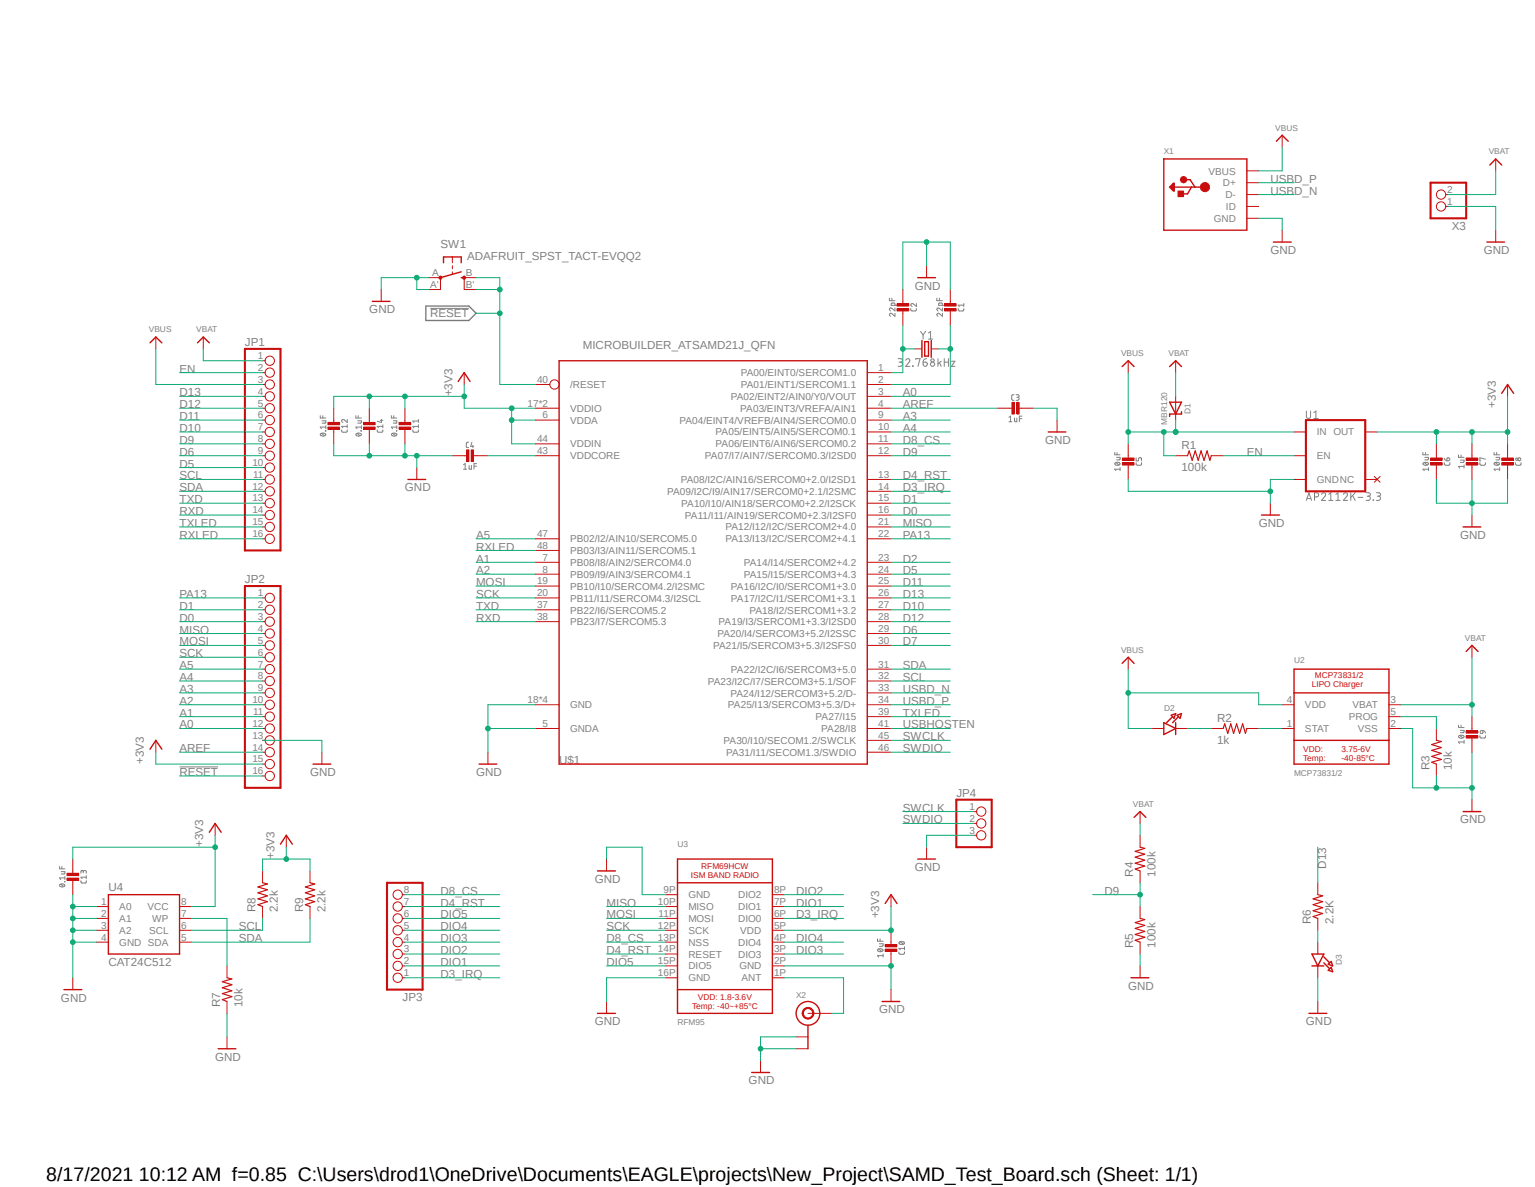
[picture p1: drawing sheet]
<svg xmlns="http://www.w3.org/2000/svg" width="279mm" height="216mm" viewBox="0 0 279 216" stroke-linecap="round" stroke-linejoin="round" font-family="sans-serif">
<path d="M10.4 22.2l267.1 175.6M277.5 22.2l-267.1 175.6" fill="none" stroke="#fff" stroke-width=".18"/>
<g fill="none" stroke="#808080" stroke-width=".18">
<path d="M78.3 56.1h7M161.9 54.2v.5h1M162.3 54.2v.5M162.9 57v.5l-.6-.4a.28 .28 0 0 0-.4 0 .28 .28 0 0 0 .2 .4M162.9 56v.6l-.6-.5a.28 .28 0 0 0-.4 .1 .28 .28 0 0 0 .2 .4M162.9 55.5l-.1-.3h-.5l-.1 .3h1M165.8 56.1l.1 .4 .1 .1h.7l.1-.5M166.8 55.2v.6l-.6-.5a.27 .27 0 0 0-.4 .1 .27 .27 0 0 0 .2 .4M170.5 54.2v.5h1M171 54.2v.5M171.5 57v.5l-.5-.4a.28 .28 0 0 0-.5 0 .28 .28 0 0 0 .2 .4M171.5 56v.6l-.5-.5a.28 .28 0 0 0-.5 .1 .28 .28 0 0 0 .2 .4"/>
<path d="M171.5 55.5l-.1-.3h-.5v.3h.9M174.4 56.1v.2l.2 .3h.7l.1-.5M175.4 55.2v.6M175.4 55.5h-1l.2 .3M58.3 75.6v.4h1M58.3 78.9l.7-.1 .3 .2a.58 .58 0 0 1-1 0zM58.5 78.8l.6 .4M58.6 76.5h.7l-.1 .5h-.6M58.8 75.6v.4M59.2 78.3l.1 .1zM59.3 77.7h-1l.2 .3M59.3 77.4v.6"/>
<path d="M62.2 78.2v.2l.2 .2h.7l.1-.4M63.2 76.3v.5l-.5-.4a.28 .28 0 0 0-.5 0 .28 .28 0 0 0 .2 .4M63.2 77.6h-1l.2 .2M63.2 77.3v.5M64.8 75.6v.4h1M64.8 78.9l.6-.1 .4 .2a.58 .58 0 0 1-1 0zM65 78.8l.5 .4M65.1 76.5h.7l-.1 .5h-.6M65.2 75.6v.4M65.7 78.3l.1 .1zM65.8 77.7h-1l.2 .3M65.8 77.4v.6"/>
<path d="M68.7 78.2v.2l.2 .2h.7l.1-.4M69.2 76.5h.5M69.4 76.3v.5l-.7-.2M69.7 77.6h-1l.2 .2M69.7 77.3v.5M71.2 75.6v.4h1M71.3 78.9l.6-.1 .3 .1v.1a.49 .49 0 0 1-.5 .3 .49 .49 0 0 1-.4-.4zM71.5 78.8l.5 .4M71.6 76.5h.6v.5h-.6M71.7 75.6v.4M72.2 78.3v.1zM72.2 77.4v.6"/>
<path d="M72.2 77.7h-1l.3 .3M75.1 78.2v.2l.3 .2h.6l.2-.4M76.2 76.3v.5M76.2 77.3v.5M76.2 77.6h-1.1l.3 .2M76.2 76.6h-1.1l.3 .2M163.5 65.2h.5l.3 .2-.1 .4-.5 .1M163.9 65.9l.3 .1a.4 .4 0 0 1-.3 .6h-.4M164.8 65.5l.1-.1a.37 .37 0 0 1 .4-.2 .37 .37 0 0 1 .3 .4l-.8 1h.8M166.1 66.5l.1 .1zM166.7 65.4v-.2h.8l-.4 1.4M167.6 60.3l.4 .6"/>
<path d="M168 65.9h.5a.38 .38 0 0 1 .3 .5 .38 .38 0 0 1-.6 .2l-.1-.2zM168 60.9v.8M168.5 60.3l-.5 .6M168.7 65.2a.59 .59 0 0 0-.7 .7M169 60.6l.4-.3v1.4M169 61.7h.8M170.7 65.2v1.4M171 66l.3 .6M171.3 65.7l-.6 .5M171.9 65.9h.7M171.9 65.2v1.4M172.6 65.2v1.4"/>
<path d="M173.2 65.7h.6l-.6 .9h.6M183.6 75.9l.3-.2v1M183.6 76.7h.6M184.6 71.8l-.4 .1-.1 .1 .1 .7 .4 .1M184.7 76v.6l.1 .1h.3v-.7M185 71.8h.3l.2 .2-.1 .2-.3 .1M185.3 72.3l.2 .1v.2l-.2 .2h-.3M185.5 76.2h.5M186 75.7h-.5v1M237.8 74.8v.9a.38 .38 0 0 0 .4 .4 .38 .38 0 0 0 .3-.4v-.9M239.1 75.1l.4-.3v1.3M239.1 76.1h.8"/>
<path d="M84.4 84.5l.3-.2v1M84.4 85.3h.5M85.3 80.4h-.2l-.2 .2v.7l.4 .1M85.4 84.7v.6h.1h.3v-.6M85.9 80.4l-.2 .8h.5M86.1 81v.4M86.3 84.8h.4M86.7 84.3h-.4v1M202.9 82.3v.4h1M202.9 84.2a.51 .51 0 0 1 .6-.1 .51 .51 0 0 1 .3 .4 .48 .48 0 0 1-.5 .2 .48 .48 0 0 1-.4-.5zM203.1 84.1l.6 .5M203.2 83.2h.7v.4l-.7 .1"/>
<path d="M203.3 82.3v.4M203.9 85.3h-1l.2 .3M203.9 85v.6M206.8 84.2v.3l.2 .1h.7l.1-.4M206.8 83.3v.5h.4l.1-.5 .5 .1v.4M237.8 91l.5-1.4 .4 1.4M237.9 90.7h.7M239.3 90.4l.7-.2v-.4l-.2-.1-.5-.1v1.4M240.5 89.9a.38 .38 0 0 1 .6-.3 .38 .38 0 0 1 .1 .7l-.7 .7h.8M241.9 91h.7M241.9 89.9l.3-.3v1.4M243.2 91h.7"/>
<path d="M243.2 89.9l.3-.3v1.4M244.5 89.9a.38 .38 0 0 1 .5-.3 .38 .38 0 0 1 .2 .5l-.7 .9h.8M245.9 89.6v1.4M246.2 90.2l.5 .8M246.7 89.6l-.8 .9M247.2 90.5h.9M248.7 89.6h.4l.3 .2-.1 .4-.5 .1M249 90.3h.3a.4 .4 0 0 1 .1 .4 .4 .4 0 0 1-.4 .3h-.3M249.9 90.9l.1 .1zM250.5 89.6h.5l.3 .2-.1 .4-.5 .1M250.9 90.3l.3 .1v.4l-.1 .2h-.6M259 82.3v.4h1"/>
<path d="M259 84.2l.5-.1 .5 .1a.48 .48 0 0 1-.5 .4 .48 .48 0 0 1-.5-.4zM259.2 84.1l.6 .5M259.3 83.2h.7l-.1 .4-.6 .1M259.5 82.3v.4M260 85.3h-1l.2 .3M260 85v.6M262.9 84.2v.2l.2 .2h.7l.1-.4M262.9 83.4l.5 .4M263.4 83.3l.5 .1-.1 .3-.4 .1zM265.5 82.8v.4h1M265.8 83.7h.7l-.1 .4h-.6M265.9 82.8v.4"/>
<path d="M266.5 84.8h-1l.2 .3M266.5 84.6v.5M269.4 84.2v.2l.2 .2h.7l.1-.4M270.4 83.5l-1-.2v.5h.1M271.9 82.3v.4h1.1M272.1 84.2l.4-.1 .4 .1a.48 .48 0 0 1-.4 .4 .48 .48 0 0 1-.5-.4zM272.2 84.1l.5 .5M272.3 83.2h.7l-.1 .4-.6 .1M272.4 82.3v.4M273 85.3h-1.1l.3 .3M273 85v.6M275.8 84.2v.2l.3 .2h.6l.2-.4"/>
<path d="M275.9 83.4h.3l.1 .2-.4 .1zM32.7 139.5h7M265.5 131.9v.4h1M265.5 133.9l.6-.2 .4 .3a.58 .58 0 0 1-1 0zM265.7 133.8l.6 .4M265.8 132.8h.7l-.1 .5h-.6M265.9 131.9v.4M266.5 134.7v.5M266.5 135h-1l.2 .2M269.4 133.8l.1 .4h.1h.7l.1-.4M269.5 132.9h.4v.4l-.4 .1zM269.9 132.9l.3 .1 .2 .3"/>
<path d="M10.8 157.6v.4h1M11.1 158.5h.7l-.1 .5h-.6M11.3 157.6v.4M11.8 159.4v.6M11.8 159.7h-1l.2 .3M15.2 158.6v-.2l.3-.1 .2 .1v.4M15.2 158.7l-.1-.3-.2-.1-.2 .5M15.7 159.3v.5M15.7 159.6h-1l.2 .2M10.8 160.9a.52 .52 0 0 1 .6-.2 .52 .52 0 0 1 .4 .5l-.5 .1-.3-.1zM11 160.8l.6 .4M11.8 160.4h.1"/>
<path d="M14.7 160.2l.1 .4h.1h.7l.1-.4M159.7 170.8v.4h1M159.9 172.6h.3l.5 .1a.48 .48 0 0 1-.5 .4 .48 .48 0 0 1-.4-.4zM159.9 172.6l.6 .5M160.1 171.7h.6v.4h-.6M160.2 170.8v.4M160.7 173.8h-1l.2 .3M160.7 173.5v.6M163.6 173.1l.1 .4 .2 .1h.6l.1-.5M163.7 171.4l.4-.2 .4 .1 .1 .2a.63 .63 0 0 1-1 0zM163.9 171.3l.5 .4M164.6 172.2v.6"/>
<path d="M164.6 172.5h-1l.3 .3"/>
<circle cx="169.7" cy="66.3" r=".39"/>
<circle cx="169.7" cy="65.6" r=".31"/>
<circle cx="276.6" cy="83.5" r=".26"/>
</g>
<path d="M77.5 55.7h7.8l1.4 1.3-1.4 1.3h-7.8z" fill="none" stroke="#808080" stroke-width=".25"/>
<path d="M167 50.5h3.3M101.8 65.6h56.1v73.4h-56.1zM167.8 61.9v3.1M168.3 62.1h.7v2.7h-.7zM169.5 61.9v3.1M87.2 139h3.2" fill="none" stroke="#c90d0c" stroke-width=".25"/>
<g fill="none" stroke="#c90d0c" stroke-width=".18">
<path d="M163.3 55.2h2.1v.5h-2.1zM163.3 56.1h2.1v.5h-2.1zM164.3 52.7v2.8M164.3 56.3v2.8M168.7 48.3v2.2M171.9 55.2h2.1v.5h-2.1zM171.9 56.1h2.1v.5h-2.1zM173 52.7v2.8M173 56.3v2.8M97.5 69.9h2.6M97.5 74.3h4.3M97.5 76.4h4.3"/>
<path d="M157.9 69.9h4.3M157.9 67.8h4.3M157.9 72.1h4.3M157.9 74.3h4.3M157.9 76.4h4.3M157.9 78.6h4.3M166.5 63.5h1.3M169.5 63.5h1.3M181.6 74.3h2.8M184.2 73.2h.4v2.1h-.4zM185.1 73.2h.4v2.1h-.4zM185.3 74.3h2.8"/>
<path d="M82.3 82.9h2.8M84.9 81.8h.4v2.1h-.4zM85.8 81.8h.4v2.1h-.4zM86 82.9h2.8M97.5 80.7h4.3M97.5 82.9h4.3M97.5 98h4.3M157.9 80.7h4.3M157.9 82.9h4.3M157.9 87.2h4.3M157.9 89.4h4.3M157.9 91.5h4.3"/>
<path d="M157.9 93.7h4.3M157.9 95.8h4.3M157.9 98h4.3M97.5 102.3h4.3M97.5 104.4h4.3M97.5 106.6h4.3M97.5 108.8h4.3M97.5 110.9h4.3M97.5 113.1h4.3M97.5 100.1h4.3M157.9 102.3h4.3M157.9 104.4h4.3"/>
<path d="M157.9 106.6h4.3M157.9 108.8h4.3M157.9 110.9h4.3M157.9 113.1h4.3M157.9 115.2h4.3M157.9 117.4h4.3M88.8 136.8v2.2M97.5 128.2h4.3M97.5 132.5h4.3M157.9 128.2h4.3M157.9 132.5h4.3M157.9 121.7h4.3"/>
<path d="M157.9 123.9h4.3M157.9 126h4.3M157.9 130.3h4.3M157.9 134.7h4.3M157.9 136.8h4.3"/>
<circle cx="100.9" cy="69.9" r=".85"/>
</g>
<path d="M163.3 55.5h2.1M163.3 56.3h2.1M171.9 55.5h2.1M171.9 56.3h2.1M184.4 73.2v2.1M185.3 73.2v2.1M85.1 81.8v2.1M86 81.8v2.1" fill="none" stroke="#c90d0c" stroke-width=".42"/>
<circle cx="80.2" cy="50.5" r=".3" fill="#c90d0c"/>
<circle cx="80.2" cy="50.5" r=".3" fill="none" stroke="#c90d0c" stroke-width=".18"/>
<circle cx="84.5" cy="50.5" r=".29" fill="#c90d0c"/>
<g fill="none" stroke="#c90d0c" stroke-width=".18">
<path d="M69.4 52.7v2.1M78 50.5h2.2v2.2h-2.2M82.3 46.7v1.1M82.3 48.3v.6M82.3 49.4v.6M86.7 50.5h-2.2v2.2h2.2M84.5 67.8v2.1M192.4 76.4v2.2M75.9 85v2.2"/>
<circle cx="84.5" cy="50.5" r=".29"/>
</g>
<path d="M67.8 54.8h3.2M80.7 47.8v-1.1h3.2v1.1M83.9 50.5h.6M83.9 49.4l-3.7 1.1M83.4 69.4l1.1-1.6 1.1 1.6M190.8 78.6h3.2M74.3 87.2h3.2" fill="none" stroke="#c90d0c" stroke-width=".25"/>
<circle cx="219.3" cy="34" r=".85" fill="#c90d0c"/>
<circle cx="219.3" cy="34" r=".85" fill="none" stroke="#c90d0c" stroke-width=".18"/>
<circle cx="215.4" cy="32.7" r=".6" fill="#c90d0c"/>
<circle cx="215.4" cy="32.7" r=".6" fill="none" stroke="#c90d0c" stroke-width=".18"/>
<path d="M214.4 34.8h1v1h-1z" fill-rule="evenodd" fill="#c90d0c"/>
<g fill="none" stroke="#c90d0c" stroke-width=".18">
<path d="M214.4 34.8h1v1h-1zM226.9 33.2h2.2M226.9 35.4h2.2M226.9 39.7h2.2M226.9 37.5h2.2M226.9 31.1h2.2M233.4 24.6v2.2M233.4 41.9v2.1M28.4 61.3v2.2M37 61.3v2.2M47.8 78.6h.5M47.8 65.6h.5"/>
<path d="M47.8 67.8h.5M47.8 69.9h.5M47.8 72.1h.5M47.8 74.3h.5M47.8 76.4h.5M205.4 65.6v2.2M214 65.6v2.2M214 72.1v4.3M235.5 78.6h2.2M248.5 78.6h2.2M274.4 69.9v2.2M47.8 87.2h.5"/>
<path d="M47.8 82.9h.5M47.8 80.7h.5M47.8 85h.5M47.8 89.4h.5M47.8 91.5h.5M47.8 93.7h.5M47.8 95.8h.5M47.8 98h.5M204.3 83.3h2.1v.4h-2.1zM204.3 84.2h2.1v.4h-2.1zM205.4 80.7v2.8M205.4 84.4v2.8"/>
<path d="M214 82.9h2.2M220.5 82.9h2.1M231.2 91.5v2.2M235.5 87.2h2.2M235.5 82.9h2.2M248.5 87.2h2.2M250.1 86.7l1.1 1M251.2 86.7l-1.1 1M260.4 83.3h2.1v.4h-2.1zM260.4 84.2h2.1v.4h-2.1zM261.5 80.7v2.8M261.5 84.4v2.8"/>
<path d="M266.9 83.3h2.1v.4h-2.1zM266.9 84.2h2.1v.4h-2.1zM267.9 80.7v2.8M267.9 84.4v2.8M267.9 93.7v2.1M273.3 83.3h2.2v.4h-2.2zM273.3 84.2h2.2v.4h-2.2zM274.4 80.7v2.8M274.4 84.4v2.8M47.8 108.8h.5M47.8 110.9h.5M47.8 113.1h.5"/>
<path d="M47.8 115.2h.5M47.8 117.4h.5M47.8 119.5h.5M205.4 119.5v2.2M267.9 117.4v2.1M28.4 134.7v2.1M47.8 130.3h.5M47.8 132.5h.5M47.8 128.2h.5M47.8 121.7h.5M47.8 123.9h.5M47.8 126h.5"/>
<path d="M47.8 134.7h.5M47.8 136.8h.5M47.8 139h.5M58.6 136.8v2.2M209.7 132.5h2.1M214 132.5h2.2M220.5 132.5h2.1M226.9 132.5h2.2M233.4 132.5h2.1M233.4 128.2h2.1M252.8 130.3h2.2M252.8 132.5h2.2"/>
<path d="M252.8 128.2h2.2M261.5 132.5v2.2M261.5 139v2.1M266.9 132.9h2.1v.4h-2.1zM266.9 133.8h2.1v.4h-2.1zM267.9 130.3v2.8M267.9 134v2.8M47.8 141.1h.5M110.4 156.3v2.1M207.5 147.6v2.2M207.5 151.9v2.2M207.5 158.4v2.2"/>
<path d="M267.9 145.5v2.1M121.2 177.8h2.1M121.2 167h2.1M121.2 164.9h2.1M121.2 162.7h2.1M121.2 173.5h2.1M121.2 171.4h2.1M121.2 175.7h2.1M121.2 169.2h2.1M140.6 177.8h2.1M140.6 167h2.1M140.6 164.9h2.1"/>
<path d="M140.6 162.7h2.1M140.6 173.5h2.1M140.6 171.4h2.1M140.6 175.7h2.1M140.6 169.2h2.1M207.5 164.9v2.1M207.5 171.4v2.1M207.5 175.7v2.1M239.9 160.6v2.1M239.9 167v2.2M239.9 171.4v2.1M239.9 175.7v2.1"/>
<path d="M110.4 182.2v2.1M239.9 182.2v2.1"/>
<circle cx="49.1" cy="72.1" r=".85"/>
<circle cx="49.1" cy="65.6" r=".85"/>
<circle cx="49.1" cy="74.3" r=".85"/>
<circle cx="49.1" cy="76.4" r=".85"/>
<circle cx="49.1" cy="69.9" r=".85"/>
<circle cx="49.1" cy="78.6" r=".85"/>
<circle cx="49.1" cy="67.8" r=".85"/>
<circle cx="49.1" cy="93.7" r=".85"/>
<circle cx="49.1" cy="85" r=".85"/>
<circle cx="49.1" cy="82.9" r=".85"/>
<circle cx="49.1" cy="87.2" r=".85"/>
<circle cx="49.1" cy="89.4" r=".85"/>
<circle cx="49.1" cy="80.7" r=".85"/>
<circle cx="49.1" cy="91.5" r=".85"/>
<circle cx="49.1" cy="95.8" r=".85"/>
<circle cx="49.1" cy="98" r=".85"/>
<circle cx="49.1" cy="108.8" r=".85"/>
<circle cx="49.1" cy="119.5" r=".85"/>
<circle cx="49.1" cy="115.2" r=".85"/>
<circle cx="49.1" cy="113.1" r=".85"/>
<circle cx="49.1" cy="117.4" r=".85"/>
<circle cx="49.1" cy="110.9" r=".85"/>
<circle cx="49.1" cy="128.2" r=".85"/>
<circle cx="49.1" cy="132.5" r=".85"/>
<circle cx="49.1" cy="123.9" r=".85"/>
<circle cx="49.1" cy="130.3" r=".85"/>
<circle cx="49.1" cy="139" r=".85"/>
<circle cx="49.1" cy="134.7" r=".85"/>
<circle cx="49.1" cy="121.7" r=".85"/>
<circle cx="49.1" cy="126" r=".85"/>
<circle cx="49.1" cy="136.8" r=".85"/>
<circle cx="49.1" cy="141.1" r=".85"/>
</g>
<g fill="none" stroke="#c90d0c" stroke-width=".25">
<path d="M211.8 28.9h15.1v13h-15.1v-13M213.1 34l.3-.3v.7l-.2-.4M213.6 33.4h.1v1.3h-.1l-.7-.7zM213.6 33.4v1.1M213.7 34h5.6M215.8 32.7h.8l.9 1.3M216.9 34l-.7 1.3h-1.1M232.3 25.7l1.1-1.1 1.1 1.1M231.8 44h3.2M27.3 62.4l1.1-1.1 1.1 1.1M35.9 62.4l1.1-1.1 1.1 1.1M204.3 66.7l1.1-1.1 1 1.1"/>
<path d="M212.9 66.7l1.1-1.1 1.1 1.1M212.9 73.2h2.2l-1.1 2.1zM215.1 74.9v.4h-2.2v.4M273.3 71.5l1.1-1.6 1.1 1.6M229.6 93.7h3.3M266.3 95.8h3.2M266.9 118.5l1-1.1 1.1 1.1M27.3 136.3l1.1-1.6 1.1 1.6M57 139h3.2M204.3 120.6l1.1-1.1 1 1.1M211.8 131.4l2.2 1.1-2.2 1.1zM213.2 130.1l.8-.3-.3 .8z"/>
<path d="M213.4 130.3l-1.1 1.1M214 131.4v2.2M214.2 130.1l.9-.3-.3 .8zM214.5 130.3l-1.1 1.1M235.5 126h17.3M235.5 121.7h17.3v17.3h-17.3zM235.5 134.7h17.3M108.8 158.4h3.2M123.3 156.3h17.3v28h-17.3zM206.4 148.7l1.1-1.1 1.1 1.1M266.3 147.6h3.2M123.3 160.6h17.3"/>
<path d="M205.9 177.8h3.2M238.8 173.5h2.2l-1.1 2.2zM238.8 175.7h2.2M241 175.1l1 1.1M241 174l1 1.1M241.8 175.4l.5-.5 .3 .8zM241.8 176.5l.5-.6 .3 .8zM108.8 184.3h3.2M123.3 180h17.3M238.3 184.3h3.2"/>
</g>
<path d="M44.6 63.5h6.5v36.6h-6.5zM237.7 76.4h10.8v13h-10.8zM44.6 106.6h6.5v36.7h-6.5z" fill="none" stroke="#c90d0c" stroke-width=".38"/>
<path d="M216.2 82.9l.3-.9 .5 1.7 .6-1.7 .5 1.7 .5-1.7 .6 1.7 .5-1.7 .5 1.7 .3-.8M222.6 132.5l.3-.8 .6 1.7 .5-1.7 .5 1.7 .6-1.7 .5 1.7 .6-1.7 .5 1.7 .2-.9M261.5 134.7l.8 .2-1.7 .5 1.7 .6-1.7 .5 1.7 .5-1.7 .6 1.7 .5-1.7 .5 .9 .4M207.5 154.1l.9 .2-1.8 .6 1.8 .5-1.8 .5 1.8 .6-1.8 .5 1.8 .5-1.8 .6 .9 .3M207.5 167l.9 .3-1.8 .5 1.8 .5-1.8 .6 1.8 .5-1.8 .6 1.8 .5-1.8 .5 .9 .4M239.9 162.7l.8 .2-1.7 .6 1.7 .5-1.7 .5 1.7 .6-1.7 .6 1.7 .5-1.7 .5 .9 .3" fill="none" stroke="#c90d0c" stroke-width=".21"/>
<path d="M204.3 83.5h2.1M204.3 84.4h2.1M260.4 83.5h2.1M260.4 84.4h2.1M266.9 83.5h2.1M266.9 84.4h2.1M273.3 83.5h2.2M273.3 84.4h2.2M266.9 133.1h2.1M266.9 134h2.1" fill="none" stroke="#c90d0c" stroke-width=".42"/>
<path d="M146.3 183.6a1.08 1.08 0 0 1 1.7 .1 1.08 1.08 0 0 1-.6 1.6 1.08 1.08 0 0 1-1.4-1h.2a.85 .85 0 0 1 1.1-.9 .85 .85 0 0 1 .4 1.4 .85 .85 0 0 1-1.4-.2l-.1-.3h-.2z" fill-rule="evenodd" fill="#c90d0c"/>
<g fill="none" stroke="#c90d0c" stroke-width=".18">
<path d="M263.1 37.5h.5M263.1 35.4h.5M272.2 28.9v2.2M272.2 41.9v2.1M59.7 76.8h2.1v.5h-2.1zM59.7 77.7h2.1v.4h-2.1zM60.7 74.3v2.7M60.7 77.9v2.8M66.2 76.8h2.1v.5h-2.1zM66.2 77.7h2.1v.4h-2.1zM67.2 74.3v2.7M67.2 77.9v2.8"/>
<path d="M72.6 76.8h2.2v.5h-2.2zM72.6 77.7h2.2v.4h-2.2zM73.7 74.3v2.7M73.7 77.9v2.8M12.2 158.8h2.1v.5h-2.1zM12.2 159.7h2.1v.4h-2.1zM13.3 156.3v2.7M13.3 159.9v2.8M39.2 149.8v2.1M47.8 158.4v2.2M52.1 151.9v2.2M56.4 158.4v2.2"/>
<path d="M168.7 154.1v2.2M177.3 147.6h.5M177.3 149.8h.5M177.3 151.9h.5M13.3 177.8v2.2M17.6 171.4h2.1M17.6 169.2h2.1M17.6 167h2.1M17.6 164.9h2.1M32.7 171.4h2.1M32.7 169.2h2.1M32.7 167h2.1"/>
<path d="M32.7 164.9h2.1M41.3 175.7v2.1M47.8 164.9v2.1M56.4 164.9v2.1M73.2 177.8h.5M73.2 175.7h.5M73.2 173.5h.5M73.2 171.4h.5M73.2 169.2h.5M73.2 167h.5M73.2 164.9h.5M73.2 162.7h.5"/>
<path d="M161.1 171.8h2.1v.4h-2.1zM161.1 172.6h2.1v.5h-2.1zM162.2 162.7v2.2M162.2 169.2v2.8M162.2 172.8v2.9M41.3 182.2v2.1M41.3 188.6v2.2M138.4 192.9v2.2M144.9 188.6h2.2M144.9 190.8h2.2M146.3 183.6a1.08 1.08 0 0 1 1.7 .1 1.08 1.08 0 0 1-.6 1.6 1.08 1.08 0 0 1-1.4-1h.2a.85 .85 0 0 1 1.1-.9 .85 .85 0 0 1 .4 1.4 .85 .85 0 0 1-1.4-.2l-.1-.3h-.2zM147.1 184.3h4.3"/>
<path d="M162.2 180v2.2"/>
<circle cx="262.3" cy="35.4" r=".85"/>
<circle cx="262.3" cy="37.5" r=".85"/>
<circle cx="178.6" cy="149.8" r=".85"/>
<circle cx="178.6" cy="147.6" r=".85"/>
<circle cx="178.6" cy="151.9" r=".85"/>
<circle cx="72.4" cy="162.7" r=".85"/>
<circle cx="72.4" cy="175.7" r=".85"/>
<circle cx="72.4" cy="164.9" r=".85"/>
<circle cx="72.4" cy="177.8" r=".85"/>
<circle cx="72.4" cy="169.2" r=".85"/>
<circle cx="72.4" cy="173.5" r=".85"/>
<circle cx="72.4" cy="171.4" r=".85"/>
<circle cx="72.4" cy="167" r=".85"/>
</g>
<g fill="none" stroke="#c90d0c" stroke-width=".25">
<path d="M271.2 30l1-1.1 1.1 1.1M270.6 44h3.3M38.1 151.4l1.1-1.6 1.1 1.6M51.1 153.5l1-1.6 1.1 1.6M167 156.3h3.3M19.7 162.7h13v10.8h-13zM161.1 164.3l1.1-1.6 1.1 1.6M11.6 180h3.3M39.7 190.8h3.2M136.8 195.1h3.3M147.1 186.5v4.3M160.6 182.2h3.2"/>
<circle cx="147.1" cy="184.3" r="2.16"/>
</g>
<path d="M59.7 77h2.1M59.7 77.9h2.1M66.2 77h2.1M66.2 77.9h2.1M72.6 77h2.2M72.6 77.9h2.2M12.2 159h2.1M12.2 159.9h2.1M161.1 172h2.1M161.1 172.8h2.1" fill="none" stroke="#c90d0c" stroke-width=".42"/>
<path d="M260.4 33.2h6.5v6.5h-6.5zM174.1 145.5h6.4v8.6h-6.4zM70.4 160.6h6.5v19.4h-6.5z" fill="none" stroke="#c90d0c" stroke-width=".38"/>
<path d="M41.3 177.8l.9 .3-1.7 .5 1.7 .5-1.7 .6 1.7 .5-1.7 .5 1.7 .6-1.7 .5 .8 .4M47.8 160.6l.9 .2-1.8 .5 1.8 .5-1.8 .6 1.8 .5-1.8 .6 1.8 .5-1.8 .5 .9 .4M56.4 160.6l.9 .2-1.7 .5 1.7 .5-1.7 .6 1.7 .5-1.7 .6 1.7 .5-1.7 .5 .8 .4" fill="none" stroke="#c90d0c" stroke-width=".21"/>
<path d="M88.8 132.5h8.7M97.5 128.2h-8.7v8.6" fill="none" stroke="#0dab76" stroke-width=".18"/>
<circle cx="88.8" cy="132.5" r=".43" fill="#0dab76"/>
<g fill="none" stroke="#0dab76" stroke-width=".18">
<path d="M164.3 52.7v-8.7h8.7v8.7M168.7 44v4.3"/>
<circle cx="88.8" cy="132.5" r=".43"/>
</g>
<circle cx="168.7" cy="44" r=".43" fill="#0dab76"/>
<g fill="none" stroke="#0dab76" stroke-width=".18">
<path d="M75.9 50.5v2.2h2.1M78 50.5h-8.6v2.2"/>
<circle cx="168.7" cy="44" r=".43"/>
</g>
<circle cx="75.9" cy="50.5" r=".43" fill="#0dab76"/>
<g fill="none" stroke="#0dab76" stroke-width=".18">
<path d="M82.3 82.9h-6.4v2.1"/>
<circle cx="75.9" cy="50.5" r=".43"/>
</g>
<circle cx="75.9" cy="82.9" r=".43" fill="#0dab76"/>
<g fill="none" stroke="#0dab76" stroke-width=".18">
<path d="M60.7 80.7v2.2h15.2M67.2 80.7v2.2"/>
<circle cx="75.9" cy="82.9" r=".43"/>
</g>
<circle cx="67.2" cy="82.9" r=".43" fill="#0dab76"/>
<g fill="none" stroke="#0dab76" stroke-width=".18">
<path d="M73.7 80.7v2.2"/>
<circle cx="67.2" cy="82.9" r=".43"/>
</g>
<circle cx="73.7" cy="82.9" r=".43" fill="#0dab76"/>
<g fill="none" stroke="#0dab76" stroke-width=".18">
<path d="M229.1 39.7h4.3v2.2M188.1 74.3h4.3v2.1M205.4 87.2v2.2h25.8M235.5 87.2h-4.3v4.3"/>
<circle cx="73.7" cy="82.9" r=".43"/>
</g>
<circle cx="231.2" cy="89.4" r=".43" fill="#0dab76"/>
<g fill="none" stroke="#0dab76" stroke-width=".18">
<path d="M267.9 87.2v6.5M274.4 87.2v4.3h-6.5"/>
<circle cx="231.2" cy="89.4" r=".43"/>
</g>
<circle cx="267.9" cy="91.5" r=".43" fill="#0dab76"/>
<g fill="none" stroke="#0dab76" stroke-width=".18">
<path d="M261.5 87.2v4.3h6.4M267.9 136.8v8.7M261.5 141.1v2.2h6.4"/>
<circle cx="267.9" cy="91.5" r=".43"/>
</g>
<circle cx="267.9" cy="143.3" r=".43" fill="#0dab76"/>
<g fill="none" stroke="#0dab76" stroke-width=".18">
<path d="M255 132.5h2.1v10.8h4.4"/>
<circle cx="267.9" cy="143.3" r=".43"/>
</g>
<circle cx="261.4" cy="143.3" r=".43" fill="#0dab76"/>
<g fill="none" stroke="#0dab76" stroke-width=".18">
<path d="M47.8 134.7h10.8v2.1M110.4 156.3v-2.2h6.5v8.6h4.3M121.2 177.8h-10.8v4.4M207.5 173.5v2.2M239.9 177.8v4.4M138.4 190.8h6.5M144.9 188.6h-6.5v4.3"/>
<circle cx="261.4" cy="143.3" r=".43"/>
</g>
<circle cx="138.4" cy="190.8" r=".43" fill="#0dab76"/>
<g fill="none" stroke="#0dab76" stroke-width=".18">
<path d="M142.7 175.7h19.5v4.3"/>
<circle cx="138.4" cy="190.8" r=".43"/>
</g>
<circle cx="162.2" cy="175.7" r=".43" fill="#0dab76"/>
<g fill="none" stroke="#0dab76" stroke-width=".18">
<path d="M263.6 37.5h8.6v4.4M177.3 151.9h-8.6v2.2M13.3 171.4h4.3M17.6 164.9h-4.3v12.9"/>
<circle cx="162.2" cy="175.7" r=".43"/>
</g>
<circle cx="13.2" cy="171.4" r=".43" fill="#0dab76"/>
<g fill="none" stroke="#0dab76" stroke-width=".18">
<path d="M13.3 169.2h4.3"/>
<circle cx="13.2" cy="171.4" r=".43"/>
</g>
<circle cx="13.2" cy="169.2" r=".43" fill="#0dab76"/>
<g fill="none" stroke="#0dab76" stroke-width=".18">
<path d="M13.3 167h4.3"/>
<circle cx="13.2" cy="169.2" r=".43"/>
</g>
<circle cx="13.2" cy="167" r=".43" fill="#0dab76"/>
<g fill="none" stroke="#0dab76" stroke-width=".18">
<path d="M13.3 162.7v2.2"/>
<circle cx="13.2" cy="167" r=".43"/>
</g>
<circle cx="13.2" cy="164.9" r=".43" fill="#0dab76"/>
<g fill="none" stroke="#0dab76" stroke-width=".18">
<path d="M164.3 59.1v8.7h-2.1M164.3 63.5h2.2M41.3 184.3v4.3"/>
<circle cx="13.2" cy="164.9" r=".43"/>
</g>
<circle cx="164.3" cy="63.5" r=".43" fill="#0dab76"/>
<g fill="none" stroke="#0dab76" stroke-width=".18">
<path d="M173 59.1v10.8h-10.8M170.8 63.5h2.2"/>
<circle cx="164.3" cy="63.5" r=".43"/>
</g>
<circle cx="173" cy="63.5" r=".43" fill="#0dab76"/>
<g fill="none" stroke="#0dab76" stroke-width=".18">
<path d="M86.7 50.5h4.3v6.5M86.7 52.7h4.3"/>
<circle cx="173" cy="63.5" r=".43"/>
</g>
<circle cx="91" cy="52.7" r=".43" fill="#0dab76"/>
<g fill="none" stroke="#0dab76" stroke-width=".18">
<path d="M86.7 57h4.3v12.9h6.5"/>
<circle cx="91" cy="52.7" r=".43"/>
</g>
<circle cx="91" cy="57" r=".43" fill="#0dab76"/>
<g fill="none" stroke="#0dab76" stroke-width=".18">
<path d="M84.5 69.9v4.4h13M93.1 74.3v2.1h4.4M32.7 141.1h15.1"/>
<circle cx="91" cy="57" r=".43"/>
</g>
<circle cx="93.1" cy="74.3" r=".43" fill="#0dab76"/>
<g fill="none" stroke="#0dab76" stroke-width=".18">
<path d="M93.1 76.4v4.3h4.4"/>
<circle cx="93.1" cy="74.3" r=".43"/>
</g>
<circle cx="93.1" cy="76.4" r=".43" fill="#0dab76"/>
<g fill="none" stroke="#0dab76" stroke-width=".18">
<path d="M84.5 72.1h-10.8v2.2"/>
<circle cx="93.1" cy="76.4" r=".43"/>
</g>
<circle cx="84.5" cy="72.1" r=".43" fill="#0dab76"/>
<g fill="none" stroke="#0dab76" stroke-width=".18">
<path d="M73.7 72.1h-6.5v2.2"/>
<circle cx="84.5" cy="72.1" r=".43"/>
</g>
<circle cx="73.7" cy="72.1" r=".43" fill="#0dab76"/>
<g fill="none" stroke="#0dab76" stroke-width=".18">
<path d="M67.2 72.1h-6.5v2.2"/>
<circle cx="73.7" cy="72.1" r=".43"/>
</g>
<circle cx="67.2" cy="72.1" r=".43" fill="#0dab76"/>
<g fill="none" stroke="#0dab76" stroke-width=".18">
<path d="M261.5 78.6v2.1M274.4 72.1v6.5h-23.7"/>
<circle cx="67.2" cy="72.1" r=".43"/>
</g>
<circle cx="261.4" cy="78.6" r=".43" fill="#0dab76"/>
<g fill="none" stroke="#0dab76" stroke-width=".18">
<path d="M267.9 78.6v2.1"/>
<circle cx="261.4" cy="78.6" r=".43"/>
</g>
<circle cx="267.9" cy="78.6" r=".43" fill="#0dab76"/>
<g fill="none" stroke="#0dab76" stroke-width=".18">
<path d="M274.4 78.6v2.1"/>
<circle cx="267.9" cy="78.6" r=".43"/>
</g>
<circle cx="274.4" cy="78.6" r=".43" fill="#0dab76"/>
<g fill="none" stroke="#0dab76" stroke-width=".18">
<path d="M28.4 136.8v2.2h19.4M162.2 164.9v4.3h-19.5"/>
<circle cx="274.4" cy="78.6" r=".43"/>
</g>
<circle cx="162.2" cy="169.2" r=".43" fill="#0dab76"/>
<g fill="none" stroke="#0dab76" stroke-width=".18">
<path d="M39.2 151.9v13h-4.4M39.2 154.1h-25.9v2.2"/>
<circle cx="162.2" cy="169.2" r=".43"/>
</g>
<circle cx="39.2" cy="154.1" r=".43" fill="#0dab76"/>
<g fill="none" stroke="#0dab76" stroke-width=".18">
<path d="M47.8 158.4v-2.1h8.6v2.1M52.1 154.1v2.2"/>
<circle cx="39.2" cy="154.1" r=".43"/>
</g>
<circle cx="52.1" cy="156.3" r=".43" fill="#0dab76"/>
<g fill="none" stroke="#0dab76" stroke-width=".18">
<path d="M162.2 74.3h19.4M162.2 72.1h10.8M162.2 76.4h10.8M162.2 78.6h10.8M88.8 82.9h8.7M162.2 82.9h10.8M162.2 80.7h10.8M32.7 136.8h15.1M32.7 132.5h15.1M32.7 126h15.1M32.7 123.9h15.1M73.7 162.7h17.3"/>
<path d="M110.4 171.4h10.8M198.9 162.7h8.6M207.5 160.6v4.3"/>
<circle cx="52.1" cy="156.3" r=".43"/>
</g>
<circle cx="207.5" cy="162.7" r=".43" fill="#0dab76"/>
<g fill="none" stroke="#0dab76" stroke-width=".18">
<path d="M229.1 35.4h6.4M229.1 33.2h6.4M233.4 26.8v4.3h-4.3M32.7 76.4h15.1M32.7 72.1h15.1M32.7 78.6h15.1M32.7 74.3h15.1M214 76.4v2.2h21.5M32.7 80.7h15.1M32.7 87.2h15.1M32.7 89.4h15.1M32.7 91.5h15.1"/>
<path d="M32.7 93.7h15.1M32.7 95.8h15.1M32.7 85h15.1M32.7 82.9h15.1M32.7 98h15.1M86.7 98h10.8M162.2 87.2h10.8M162.2 89.4h10.8M162.2 91.5h10.8M162.2 93.7h10.8M162.2 95.8h10.8M32.7 110.9h15.1"/>
<path d="M32.7 113.1h15.1M32.7 115.2h15.1M32.7 117.4h15.1M32.7 119.5h15.1M86.7 110.9h10.8M86.7 113.1h10.8M86.7 102.3h10.8M86.7 104.4h10.8M86.7 106.6h10.8M86.7 108.8h10.8M86.7 100.1h10.8M162.2 110.9h10.8"/>
<path d="M162.2 113.1h10.8M162.2 115.2h10.8M162.2 102.3h10.8M162.2 104.4h10.8M162.2 106.6h10.8M162.2 108.8h10.8M162.2 117.4h10.8M32.7 121.7h15.1M32.7 128.2h15.1M32.7 130.3h15.1M162.2 121.7h10.8M162.2 123.9h10.8"/>
<path d="M162.2 126h10.8M162.2 128.2h10.8M162.2 130.3h10.8M162.2 132.5h10.8M162.2 134.7h10.8M162.2 136.8h10.8M164.3 147.6h13M164.3 149.8h13M239.9 154.1v6.5M47.8 167v2.2h-13M56.4 167v4.4h-21.6M73.7 164.9h17.3"/>
<path d="M73.7 177.8h17.3M110.4 173.5h10.8M110.4 164.9h10.8M110.4 167h10.8M110.4 169.2h10.8M142.7 167h10.8"/>
<circle cx="207.5" cy="162.7" r=".43"/>
</g>
<circle cx="214" cy="78.6" r=".43" fill="#0dab76"/>
<g fill="none" stroke="#0dab76" stroke-width=".18">
<path d="M205.4 67.8v10.8h6.4"/>
<circle cx="214" cy="78.6" r=".43"/>
</g>
<circle cx="214" cy="78.6" r=".43" fill="#0dab76"/>
<g fill="none" stroke="#0dab76" stroke-width=".18">
<path d="M205.4 78.6v2.1M211.8 78.6h2.2"/>
<circle cx="214" cy="78.6" r=".43"/>
</g>
<circle cx="205.4" cy="78.6" r=".43" fill="#0dab76"/>
<g fill="none" stroke="#0dab76" stroke-width=".18">
<path d="M211.8 78.6v4.3h2.2"/>
<circle cx="205.4" cy="78.6" r=".43"/>
</g>
<circle cx="211.8" cy="78.6" r=".43" fill="#0dab76"/>
<g fill="none" stroke="#0dab76" stroke-width=".18">
<path d="M205.4 121.7v10.8h4.3M205.4 126h23.7v2.2h4.3"/>
<circle cx="211.8" cy="78.6" r=".43"/>
</g>
<circle cx="205.4" cy="126" r=".43" fill="#0dab76"/>
<g fill="none" stroke="#0dab76" stroke-width=".18">
<path d="M28.4 63.5v6.4h19.4M214 67.8v4.3M267.9 119.5v10.8M255 128.2h12.9"/>
<circle cx="205.4" cy="126" r=".43"/>
</g>
<circle cx="267.9" cy="128.2" r=".43" fill="#0dab76"/>
<g fill="none" stroke="#0dab76" stroke-width=".18">
<path d="M272.2 31.1v4.3h-8.6M32.7 67.8h15.1M37 63.5v2.1h10.8M162.2 98h10.8M222.6 82.9h12.9M32.7 108.8h15.1M216.2 132.5h4.3M229.1 132.5h4.3M255 130.3h6.5v2.2M207.5 149.8v2.1M34.8 167h6.5v8.7M73.7 175.7h17.3"/>
<path d="M73.7 167h17.3M73.7 173.5h17.3M73.7 171.4h17.3M73.7 169.2h17.3M110.4 175.7h10.8M142.7 177.8h10.8v6.5h-2.1M142.7 162.7h10.8M142.7 173.5h10.8M142.7 164.9h10.8M142.7 171.4h10.8M239.9 169.2v2.2"/>
<circle cx="267.9" cy="128.2" r=".43"/>
</g>
<text font-size="3.6" x="8.4" y="214.8">8/17/2021 10:12 AM f=0.85 C:\Users\drod1\OneDrive\Documents\EAGLE\projects\New_Project\SAMD_Test_Board.sch (Sheet: 1/1)</text>
<g font-size="2.1" fill="#808080">
<text x="231.3" y="35.4">USBD_N</text>
<text x="231.3" y="33.2">USBD_P</text>
<text x="264.3" y="41.8">X3</text>
<text x="80.2" y="45.1">SW1</text>
<text x="85" y="47.3">ADAFRUIT_SPST_TACT-EVQQ2</text>
<text x="231.3" y="46.2">GND</text>
<text x="270.1" y="46.2">GND</text>
<text x="166.5" y="52.7">GND</text>
<text x="67.2" y="57">GND</text>
<text x="78.3" y="57.7">RESET</text>
<text x="44.6" y="62.9">JP1</text>
<text x="106.1" y="63.5">MICROBUILDER_ATSAMD21J_QFN</text>
<text x="32.7" y="67.8">EN</text>
<text x="32.7" y="76.4">D11</text>
<text x="32.7" y="72.1">D13</text>
<text x="32.7" y="74.3">D12</text>
<text x="82.3" y="72.1" transform="rotate(-90 82.3 72.1)">+3V3</text>
<text x="164.3" y="74.3">AREF</text>
<text x="164.3" y="72.1">A0</text>
<text x="164.3" y="76.4">A3</text>
<text x="272.2" y="74.3" transform="rotate(-90 272.2 74.3)">+3V3</text>
<text x="32.7" y="80.7">D9</text>
<text x="32.7" y="78.6">D10</text>
<text x="32.7" y="82.9">D6</text>
<text x="164.3" y="78.6">A4</text>
<text x="164.3" y="80.7">D8_CS</text>
<text x="164.3" y="82.9">D9</text>
<text x="190.2" y="80.7">GND</text>
<text x="215.1" y="81.6">R1</text>
<text x="226.9" y="82.9">EN</text>
<text x="32.7" y="85">D5</text>
<text x="32.7" y="89.4">SDA</text>
<text x="32.7" y="87.2">SCL</text>
<text x="73.7" y="89.4">GND</text>
<text x="164.3" y="87.2">D4_RST</text>
<text x="164.3" y="89.4">D3_IRQ</text>
<text x="215.1" y="85.7">100k</text>
<text x="32.7" y="95.8">TXLED</text>
<text x="32.7" y="91.5">TXD</text>
<text x="32.7" y="93.7">RXD</text>
<text x="164.3" y="91.5">D1</text>
<text x="164.3" y="93.7">D0</text>
<text x="164.3" y="95.8">MISO</text>
<text x="229.1" y="95.8">GND</text>
<text x="32.7" y="98">RXLED</text>
<text x="86.7" y="98">A5</text>
<text x="86.7" y="100.2">RXLED</text>
<text x="164.3" y="98">PA13</text>
<text x="265.8" y="98">GND</text>
<text x="44.6" y="106.1">JP2</text>
<text x="86.7" y="102.3">A1</text>
<text x="86.7" y="104.4">A2</text>
<text x="86.7" y="106.6">MOSI</text>
<text x="164.3" y="102.3">D2</text>
<text x="164.3" y="104.4">D5</text>
<text x="164.3" y="106.6">D11</text>
<text x="32.7" y="110.9">D1</text>
<text x="32.7" y="113.1">D0</text>
<text x="32.7" y="108.8">PA13</text>
<text x="86.7" y="108.8">SCK</text>
<text x="86.7" y="110.9">TXD</text>
<text x="86.7" y="113.1">RXD</text>
<text x="164.3" y="108.8">D13</text>
<text x="164.3" y="110.9">D10</text>
<text x="164.3" y="113.1">D12</text>
<text x="32.7" y="115.2">MISO</text>
<text x="32.7" y="117.4">MOSI</text>
<text x="32.7" y="119.5">SCK</text>
<text x="164.3" y="115.2">D6</text>
<text x="164.3" y="117.4">D7</text>
<text x="32.7" y="123.9">A4</text>
<text x="32.7" y="121.7">A5</text>
<text x="164.3" y="121.7">SDA</text>
<text x="164.3" y="123.9">SCL</text>
<text x="32.7" y="126">A3</text>
<text x="32.7" y="130.3">A1</text>
<text x="32.7" y="128.2">A2</text>
<text x="164.3" y="126">USBD_N</text>
<text x="164.3" y="128.2">USBD_P</text>
<text x="164.3" y="130.3">TXLED</text>
<text x="221.5" y="131.2">R2</text>
<text x="32.7" y="136.8">AREF</text>
<text x="32.7" y="132.5">A0</text>
<text x="164.3" y="132.5">USBHOSTEN</text>
<text x="164.3" y="134.7">SWCLK</text>
<text x="164.3" y="136.8">SWDIO</text>
<text x="221.5" y="135.3">1k</text>
<text x="26.2" y="139" transform="rotate(-90 26.2 139)">+3V3</text>
<text x="32.7" y="141.1">RESET</text>
<text x="56.4" y="141.1">GND</text>
<text x="86.7" y="141.1">GND</text>
<text x="101.8" y="139">U$1</text>
<text x="260.2" y="140.1" transform="rotate(-90 260.2 140.1)">R3</text>
<text x="264.3" y="140.1" transform="rotate(-90 264.3 140.1)">10k</text>
<text x="164.3" y="147.6">SWCLK</text>
<text x="164.3" y="149.8">SWDIO</text>
<text x="174.1" y="144.9">JP4</text>
<text x="265.8" y="149.8">GND</text>
<text x="37" y="154.1" transform="rotate(-90 37 154.1)">+3V3</text>
<text x="50" y="156.3" transform="rotate(-90 50 156.3)">+3V3</text>
<text x="108.2" y="160.6">GND</text>
<text x="166.5" y="158.4">GND</text>
<text x="206.2" y="159.5" transform="rotate(-90 206.2 159.5)">R4</text>
<text x="210.3" y="159.5" transform="rotate(-90 210.3 159.5)">100k</text>
<text x="241.4" y="158" transform="rotate(-90 241.4 158)">D13</text>
<text x="19.7" y="162.1">U4</text>
<text x="46.5" y="165.9" transform="rotate(-90 46.5 165.9)">R8</text>
<text x="50.6" y="165.9" transform="rotate(-90 50.6 165.9)">2.2k</text>
<text x="55.2" y="165.9" transform="rotate(-90 55.2 165.9)">R9</text>
<text x="59.2" y="165.9" transform="rotate(-90 59.2 165.9)">2.2k</text>
<text x="80.2" y="162.7">D8_CS</text>
<text x="80.2" y="164.9">D4_RST</text>
<text x="80.2" y="167">DIO5</text>
<text x="110.4" y="164.9">MISO</text>
<text x="110.4" y="167">MOSI</text>
<text x="144.9" y="167">D3_IRQ</text>
<text x="144.9" y="162.7">DIO2</text>
<text x="144.9" y="164.9">DIO1</text>
<text x="160" y="167" transform="rotate(-90 160 167)">+3V3</text>
<text x="201" y="162.7">D9</text>
<text x="43.5" y="171.4">SDA</text>
<text x="43.5" y="169.2">SCL</text>
<text x="80.2" y="173.5">DIO2</text>
<text x="80.2" y="169.2">DIO4</text>
<text x="80.2" y="171.4">DIO3</text>
<text x="110.4" y="171.4">D8_CS</text>
<text x="110.4" y="173.5">D4_RST</text>
<text x="110.4" y="169.2">SCK</text>
<text x="144.9" y="171.4">DIO4</text>
<text x="144.9" y="173.5">DIO3</text>
<text x="206.2" y="172.4" transform="rotate(-90 206.2 172.4)">R5</text>
<text x="210.3" y="172.4" transform="rotate(-90 210.3 172.4)">100k</text>
<text x="238.6" y="168.1" transform="rotate(-90 238.6 168.1)">R6</text>
<text x="242.7" y="168.1" transform="rotate(-90 242.7 168.1)">2.2K</text>
<text x="19.7" y="175.7">CAT24C512</text>
<text x="80.2" y="177.8">D3_IRQ</text>
<text x="80.2" y="175.7">DIO1</text>
<text x="110.4" y="175.7">DIO5</text>
<text x="11.1" y="182.2">GND</text>
<text x="40" y="183.2" transform="rotate(-90 40 183.2)">R7</text>
<text x="44.1" y="183.2" transform="rotate(-90 44.1 183.2)">10k</text>
<text x="73.3" y="182">JP3</text>
<text x="160" y="184.3">GND</text>
<text x="205.4" y="180">GND</text>
<text x="108.2" y="186.5">GND</text>
<text x="237.7" y="186.5">GND</text>
<text x="39.2" y="192.9">GND</text>
<text x="136.3" y="197.2">GND</text>
</g>
<g font-size="1.8" fill="#808080">
<text x="220" y="31.7">VBUS</text>
<text x="222.6" y="33.9">D+</text>
<text x="263.4" y="35.1">2</text>
<text x="220.9" y="40.4">GND</text>
<text x="223.1" y="36.1">D-</text>
<text x="223.1" y="38.2">ID</text>
<text x="263.4" y="37.3">1</text>
<text x="78.3" y="52.4">A'</text>
<text x="78.7" y="50.2">A</text>
<text x="84.8" y="50.2">B</text>
<text x="84.8" y="52.4">B'</text>
<text x="46.9" y="65.3">1</text>
<text x="46.9" y="67.5">2</text>
<text x="46.9" y="69.6">3</text>
<text x="46.9" y="71.8">4</text>
<text x="97.7" y="69.6">40</text>
<text x="103.8" y="70.6">/RESET</text>
<text x="134.8" y="68.5">PA00/EINT0/SERCOM1.0</text>
<text x="134.8" y="70.6">PA01/EINT1/SERCOM1.1</text>
<text x="159.9" y="67.5">1</text>
<text x="159.9" y="69.6">2</text>
<text x="159.9" y="71.8">3</text>
<text x="46.9" y="74">5</text>
<text x="46.9" y="76.1">6</text>
<text x="96" y="74">17*2</text>
<text x="98.8" y="76.1">6</text>
<text x="103.8" y="77">VDDA</text>
<text x="103.8" y="74.9">VDDIO</text>
<text x="123.7" y="77.1">PA04/EINT4/VREFB/AIN4/SERCOM0.0</text>
<text x="133" y="72.8">PA02/EINT2/AIN0/Y0/VOUT</text>
<text x="134.7" y="74.9">PA03/EINT3/VREFA/AIN1</text>
<text x="159.9" y="74">4</text>
<text x="159.9" y="76.1">9</text>
<text x="46.9" y="78.3">7</text>
<text x="46.9" y="80.4">8</text>
<text x="46.9" y="82.6">9</text>
<text x="97.7" y="82.6">43</text>
<text x="97.7" y="80.4">44</text>
<text x="103.8" y="83.5">VDDCORE</text>
<text x="103.8" y="81.4">VDDIN</text>
<text x="128.3" y="83.5">PA07/I7/AIN7/SERCOM0.3/I2SD0</text>
<text x="130.3" y="79.2">PA05/EINT5/AIN5/SERCOM0.1</text>
<text x="130.3" y="81.4">PA06/EINT6/AIN6/SERCOM0.2</text>
<text x="159.9" y="78.3">10</text>
<text x="159.9" y="80.4">11</text>
<text x="159.9" y="82.6">12</text>
<text x="239.7" y="79.2">IN OUT</text>
<text x="239.7" y="83.5">EN</text>
<text x="45.9" y="84.8">10</text>
<text x="45.9" y="89.1">12</text>
<text x="46.1" y="86.9">11</text>
<text x="123.9" y="87.8">PA08/I2C/AIN16/SERCOM0+2.0/I2SD1</text>
<text x="159.9" y="86.9">13</text>
<text x="159.9" y="89.1">14</text>
<text x="239.7" y="87.8">GNDNC</text>
<text x="45.9" y="91.2">13</text>
<text x="45.9" y="93.3">14</text>
<text x="45.9" y="95.5">15</text>
<text x="121.4" y="90">PA09/I2C/I9/AIN17/SERCOM0+2.1/I2SMC</text>
<text x="124" y="92.2">PA10/I10/AIN18/SERCOM0+2.2/I2SCK</text>
<text x="124.7" y="94.3">PA11/I11/AIN19/SERCOM0+2.3/I2SF0</text>
<text x="159.9" y="91.2">15</text>
<text x="159.9" y="93.3">16</text>
<text x="159.9" y="95.5">21</text>
<text x="45.9" y="97.7">16</text>
<text x="97.7" y="97.7">47</text>
<text x="97.7" y="99.8">48</text>
<text x="98.8" y="102">7</text>
<text x="103.8" y="98.6">PB02/I2/AIN10/SERCOM5.0</text>
<text x="103.8" y="100.8">PB03/I3/AIN11/SERCOM5.1</text>
<text x="132" y="96.5">PA12/I12/I2C/SERCOM2+4.0</text>
<text x="132" y="98.6">PA13/I13/I2C/SERCOM2+4.1</text>
<text x="159.9" y="97.7">22</text>
<text x="159.9" y="102">23</text>
<text x="97.7" y="106.3">19</text>
<text x="98.8" y="104.1">8</text>
<text x="103.8" y="103">PB08/I8/AIN2/SERCOM4.0</text>
<text x="103.8" y="105.1">PB09/I9/AIN3/SERCOM4.1</text>
<text x="103.8" y="107.3">PB10/I10/SERCOM4.2/I2SMC</text>
<text x="133.1" y="107.3">PA16/I2C/I0/SERCOM1+3.0</text>
<text x="135.4" y="103">PA14/I14/SERCOM2+4.2</text>
<text x="135.4" y="105.1">PA15/I15/SERCOM3+4.3</text>
<text x="159.9" y="104.1">24</text>
<text x="159.9" y="106.3">25</text>
<text x="46.9" y="108.5">1</text>
<text x="46.9" y="110.6">2</text>
<text x="46.9" y="112.8">3</text>
<text x="97.7" y="108.5">20</text>
<text x="97.7" y="110.6">37</text>
<text x="97.7" y="112.8">38</text>
<text x="103.8" y="109.4">PB11/I11/SERCOM4.3/I2SCL</text>
<text x="103.8" y="111.6">PB22/I6/SERCOM5.2</text>
<text x="103.8" y="113.7">PB23/I7/SERCOM5.3</text>
<text x="130.8" y="113.7">PA19/I3/SERCOM1+3.3/I2SD0</text>
<text x="133.1" y="109.4">PA17/I2C/I1/SERCOM1+3.1</text>
<text x="136.4" y="111.6">PA18/I2/SERCOM1+3.2</text>
<text x="159.9" y="108.5">26</text>
<text x="159.9" y="110.6">27</text>
<text x="159.9" y="112.8">28</text>
<text x="46.9" y="114.9">4</text>
<text x="46.9" y="117.1">5</text>
<text x="46.9" y="119.3">6</text>
<text x="129.8" y="118.1">PA21/I5/SERCOM3+5.3/I2SFS0</text>
<text x="130.6" y="115.9">PA20/I4/SERCOM3+5.2/I2SSC</text>
<text x="159.9" y="114.9">29</text>
<text x="159.9" y="117.1">30</text>
<text x="46.9" y="121.4">7</text>
<text x="46.9" y="123.6">8</text>
<text x="46.9" y="125.7">9</text>
<text x="128.8" y="124.5">PA23/I2C/I7/SERCOM3+5.1/SOF</text>
<text x="133.1" y="122.4">PA22/I2C/I6/SERCOM3+5.0</text>
<text x="159.9" y="121.4">31</text>
<text x="159.9" y="123.6">32</text>
<text x="159.9" y="125.7">33</text>
<text x="45.9" y="127.9">10</text>
<text x="46.1" y="130">11</text>
<text x="96" y="127.9">18*4</text>
<text x="103.8" y="128.8">GND</text>
<text x="132.5" y="128.9">PA25/I13/SERCOM3+5.3/D+</text>
<text x="133" y="126.7">PA24/I12/SERCOM3+5.2/D-</text>
<text x="148.5" y="131">PA27/I15</text>
<text x="159.9" y="127.9">34</text>
<text x="159.9" y="130">39</text>
<text x="234.2" y="127.9">4</text>
<text x="237.5" y="128.8">VDD</text>
<text x="245.5" y="131">PROG</text>
<text x="246.2" y="128.9">VBAT</text>
<text x="253.1" y="130">5</text>
<text x="253.1" y="127.9">3</text>
<text x="45.9" y="132.2">12</text>
<text x="45.9" y="134.4">13</text>
<text x="45.9" y="136.5">14</text>
<text x="98.8" y="132.2">5</text>
<text x="103.8" y="133.1">GNDA</text>
<text x="131.7" y="135.3">PA30/I10/SECOM1.2/SWCLK</text>
<text x="132.2" y="137.5">PA31/I11/SECOM1.3/SWDIO</text>
<text x="149.5" y="133.2">PA28/I8</text>
<text x="159.9" y="132.2">41</text>
<text x="159.9" y="134.4">45</text>
<text x="159.9" y="136.5">46</text>
<text x="234.2" y="132.2">1</text>
<text x="237.5" y="133.1">STAT</text>
<text x="247.1" y="133.2">VSS</text>
<text x="253.1" y="132.2">2</text>
<text x="45.9" y="138.7">15</text>
<text x="45.9" y="140.8">16</text>
<text x="176.4" y="147.3">1</text>
<text x="176.4" y="149.5">2</text>
<text x="176.4" y="151.6">3</text>
<text x="18.4" y="164.6">1</text>
<text x="18.4" y="166.8">2</text>
<text x="21.7" y="165.5">A0</text>
<text x="21.7" y="167.7">A1</text>
<text x="26.8" y="165.5">VCC</text>
<text x="27.7" y="167.7">WP</text>
<text x="33" y="166.8">7</text>
<text x="33" y="164.6">8</text>
<text x="73.5" y="166.8">6</text>
<text x="73.5" y="164.6">7</text>
<text x="73.5" y="162.4">8</text>
<text x="119.8" y="164.6">10P</text>
<text x="119.9" y="166.8">11P</text>
<text x="120.8" y="162.4">9P</text>
<text x="125.3" y="163.4">GND</text>
<text x="125.3" y="165.5">MISO</text>
<text x="125.3" y="167.7">MOSI</text>
<text x="134.4" y="167.7">DIO0</text>
<text x="134.4" y="165.5">DIO1</text>
<text x="134.4" y="163.4">DIO2</text>
<text x="140.9" y="166.8">6P</text>
<text x="140.9" y="164.6">7P</text>
<text x="140.9" y="162.4">8P</text>
<text x="18.4" y="171.1">4</text>
<text x="18.4" y="168.9">3</text>
<text x="21.7" y="172">GND SDA</text>
<text x="21.7" y="169.8">A2</text>
<text x="27.1" y="169.8">SCL</text>
<text x="33" y="168.9">6</text>
<text x="33" y="171.1">5</text>
<text x="73.5" y="173.2">3</text>
<text x="73.5" y="171.1">4</text>
<text x="73.5" y="168.9">5</text>
<text x="119.8" y="171.1">13P</text>
<text x="119.8" y="173.2">14P</text>
<text x="119.8" y="168.9">12P</text>
<text x="125.3" y="172">NSS</text>
<text x="125.3" y="169.8">SCK</text>
<text x="134.4" y="172">DIO4</text>
<text x="134.7" y="169.8">VDD</text>
<text x="140.9" y="173.2">3P</text>
<text x="140.9" y="171.1">4P</text>
<text x="140.9" y="168.9">5P</text>
<text x="73.5" y="177.5">1</text>
<text x="73.5" y="175.4">2</text>
<text x="119.8" y="175.4">15P</text>
<text x="119.8" y="177.5">16P</text>
<text x="125.3" y="176.3">DIO5</text>
<text x="125.3" y="178.5">GND</text>
<text x="125.3" y="174.2">RESET</text>
<text x="134.4" y="174.2">DIO3</text>
<text x="134.6" y="176.3">GND</text>
<text x="135" y="178.5">ANT</text>
<text x="140.9" y="177.5">1P</text>
<text x="140.9" y="175.4">2P</text>
</g>
<g font-size="1.5" fill="#808080">
<text x="232.1" y="23.7">VBUS</text>
<text x="211.8" y="28.1">X1</text>
<text x="271" y="28.1">VBAT</text>
<text x="27.1" y="60.5">VBUS</text>
<text x="35.7" y="60.5">VBAT</text>
<text x="204" y="64.8">VBUS</text>
<text x="212.7" y="64.8">VBAT</text>
<text x="212.4" y="77.2" transform="rotate(-90 212.4 77.2)">MBR120</text>
<text x="216.7" y="75.2" transform="rotate(-90 216.7 75.2)">D1</text>
<text x="204" y="118.7">VBUS</text>
<text x="266.7" y="116.5">VBAT</text>
<text x="235.5" y="120.6">U2</text>
<text x="211.9" y="129.2">D2</text>
<text x="235.5" y="141.1">MCP73831/2</text>
<text x="206.2" y="146.8">VBAT</text>
<text x="123.3" y="154.1">U3</text>
<text x="244.2" y="175.6" transform="rotate(-90 244.2 175.6)">D3</text>
<text x="144.9" y="181.5">X2</text>
<text x="123.3" y="186.5">RFM95</text>
</g>
<g font-size="1.5" fill="#c90d0c">
<text x="238.8" y="125">LIPO Charger</text>
<text x="239.4" y="123.4">MCP73831/2</text>
<text x="237.2" y="136.8">VDD:</text>
<text x="244.2" y="136.8">3.75-6V</text>
<text x="237.2" y="138.4">Temp:</text>
<text x="244.2" y="138.4">-40-85°C</text>
<text x="125.8" y="159.7">ISM BAND RADIO</text>
<text x="127.6" y="158.1">RFM69HCW</text>
<text x="126" y="183.5">Temp: -40~+85°C</text>
<text x="127" y="181.9">VDD: 1.8-3.6V</text>
</g>
</svg>
